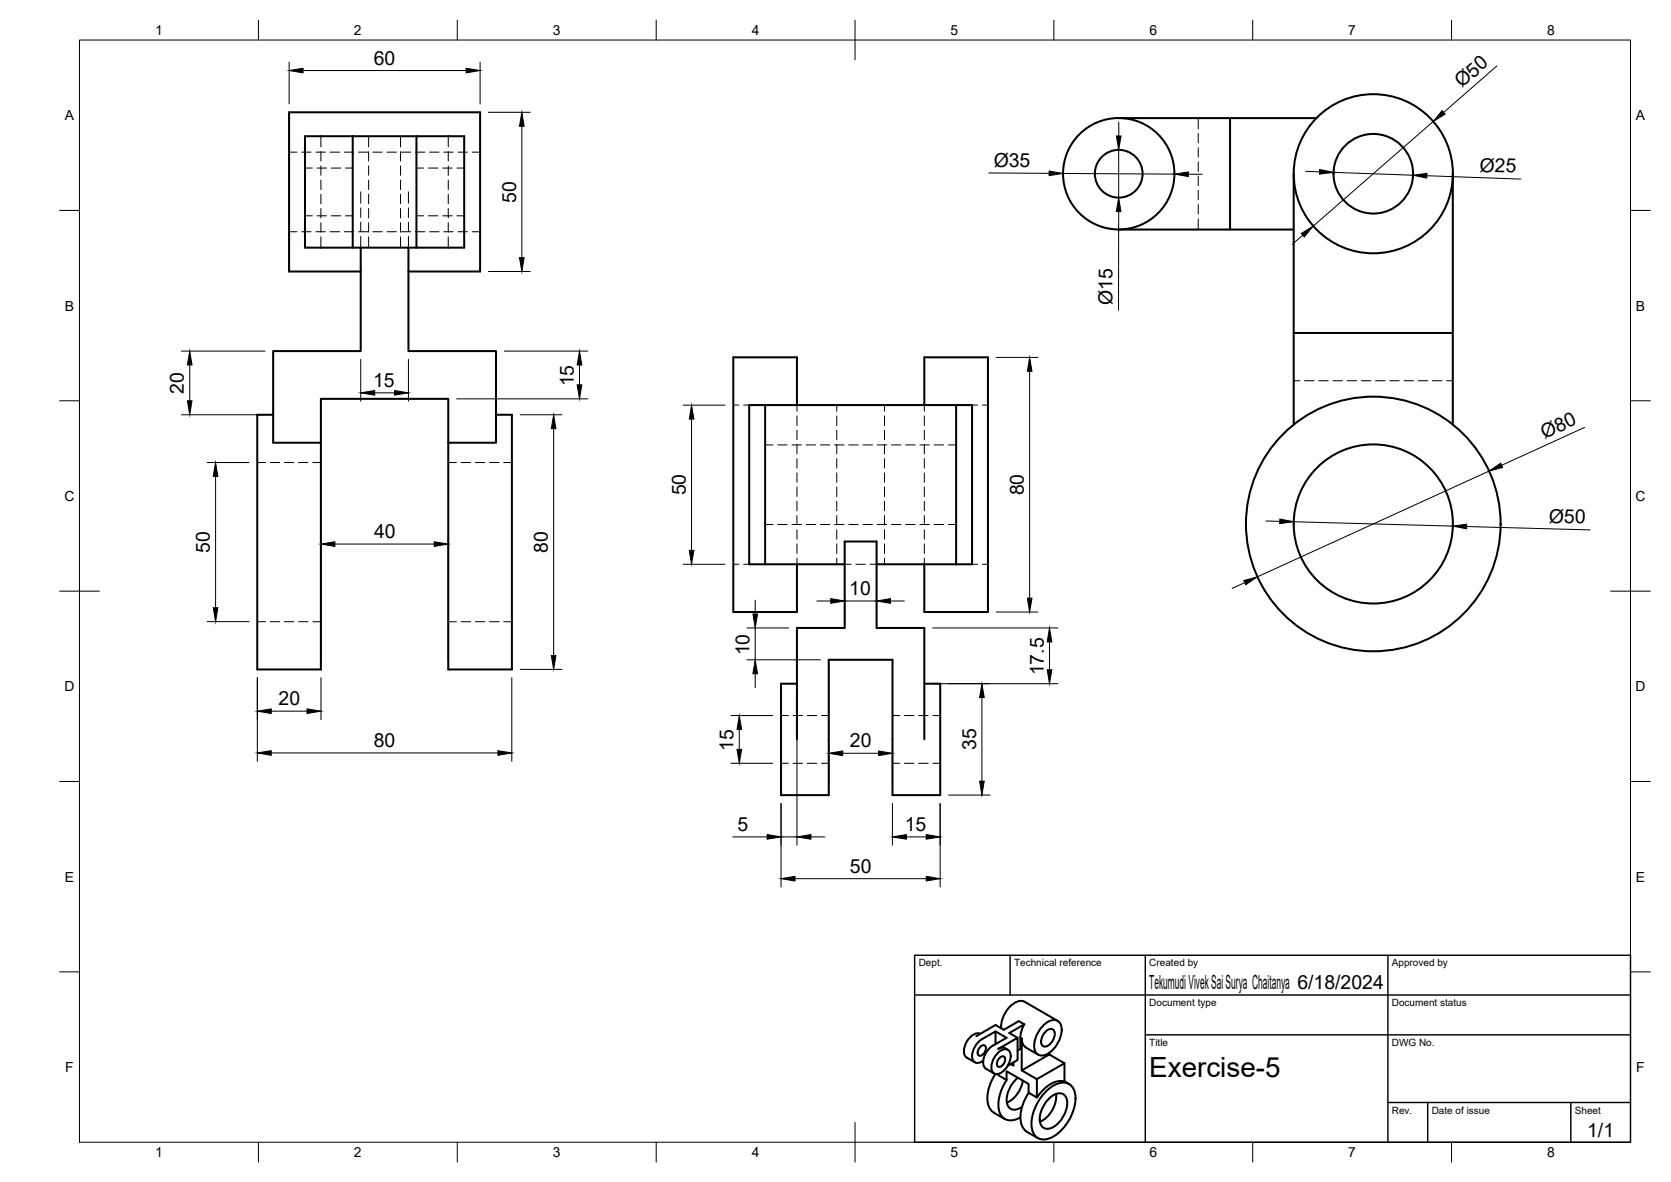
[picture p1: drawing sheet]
<svg xmlns="http://www.w3.org/2000/svg" width="420mm" height="297mm" viewBox="0 0 420 297" stroke-linecap="round" stroke-linejoin="round" font-family="sans-serif">
<!-- layer: Visible -->
<g fill="none" stroke="#000" stroke-width=".51">
<path d="M88.7 34.2v28h-12v-28h28M104.7 34.2h12v28h-12zM281.3 29.7h28v28h-28M309.3 29.7h21.7M309.3 57.7h16M325.3 43.7v63M365.3 43.7v40M88.7 62.2h16M90.7 62.2v26h-22v23.1h12v56.9h-16v-64h4M90.7 68.2h-18v-40h48v40h-18M102.7 62.2v26h22v23.1h-12v-11.1h-32v11.1M325.3 83.7h40v23"/>
<path d="M124.7 104.2h4v64h-16v-56.9M192.4 101.8v40M200.4 101.8v-12h-16v64h16v-12M232.4 101.8v-12h16v64h-16v-12M240.4 101.8v40M212.4 141.8h-24v-40h56v40h-24M200.4 171.8h-4v28h12v-34h16v34h12v-28h-4M200.4 185.8v-28h12v-21.7h8v21.7h12v28M246.5 259.8a2.66 2.66 0 0 0-3 1.4 4.1 4.1 0 0 0-.8 4.3l2.4 1.5M250.3 259.2l2.8 1.6-3.5 2M257.6 257.4l-.9 2.3-.1 3.9-.7 .4M257.6 257.4l-1.4-.8-3.8 2.2-2.1-1.2-4.8 2.8"/>
<path d="M257.6 257.4l-3.8 2.2 2.1 1.2M262.3 257.7a3.3 3.3 0 0 1 3.6-1.2 3.3 3.3 0 0 1 .8 3.8 6.8 6.8 0 0 1-4.6 5 2.05 2.05 0 0 1-2.1-2.5l.5-2.3 .8-1.5zM263 259.1a1.22 1.22 0 0 1 1.7-.4 1.22 1.22 0 0 1 .5 1.7l-.2 .5a2.59 2.59 0 0 1-2.7 2 2.16 2.16 0 0 1 0-2.8zM265.9 256.5l-8.3-4.8a3.9 3.9 0 0 0-4.4 2.1l-.8 1.3-.5 1.4-.2 1.9M246.5 263a.77 .77 0 0 1 1.3 0 1.9 1.9 0 0 1-1.6 2.3 1.27 1.27 0 0 1 0-1.9zM249.6 262.8a4.9 4.9 0 0 0-2.2 5.1l.5 .7 2.1 1.2M250.3 269.9a9.4 9.4 0 0 0-1.5 8.5l.6 .9 3.2 1.9M250.3 262.4v-3.2l-3.4 2a4.9 4.9 0 0 0-2.2 5.3 1.65 1.65 0 0 0 2.5 .1M250.6 264.9a2.24 2.24 0 0 1 3-1 3.9 3.9 0 0 1-.8 4.8 2.24 2.24 0 0 1-3 .9 3.9 3.9 0 0 1 .8-4.7zM251.4 265.8a.77 .77 0 0 1 1.3 0 1.9 1.9 0 0 1-1.6 2.3 1.27 1.27 0 0 1 0-1.9zM252.7 263.4l.7 .4M252.7 263.4l-.9-.1-.8 .3 4.9-2.8v5.6l-2.5 1.4"/>
<path d="M253.1 271.4a10.1 10.1 0 0 0-1.8 8.1 3 3 0 0 0 4.5 1.7l.8-.4M254.8 267v.8l-.7-.4M255.9 270.8a7 7 0 0 0-2.6 6.9 1.96 1.96 0 0 0 3 .8l.7-.4M257.2 271.6a7.5 7.5 0 0 1-4 5.5M257.9 263.2l3.1 1.8M257.9 263.2a2.41 2.41 0 0 1-1-2.2v8l3.8 2.2v4.6l-2.1-1.2v-2.2l-5.5-3.2v2.2l-2.1-1.2v-.3M258.7 274.6a9.5 9.5 0 0 0-1.6 8.6l.7 .9 3.1 1.9M260.7 271.2l7-4v4.6a5.8 5.8 0 0 0-5.7 2.4l-1.3 1.6M263.3 274a5.1 5.1 0 0 1 5.5-1.6 4.4 4.4 0 0 1 1.6 4.6 12.1 12.1 0 0 1-6.4 9 3.1 3.1 0 0 1-4.6-2.6 11.9 11.9 0 0 1 3.9-9.4zM263.7 276.2a3.3 3.3 0 0 1 3.6-1.2 3.3 3.3 0 0 1 .8 3.7 6.8 6.8 0 0 1-4.6 5 2.05 2.05 0 0 1-2.1-2.5l.5-2.3 .8-1.5zM263.8 264.6v.4l3.9 2.2M263.8 265l-6.9 4"/>
<path d="M265.5 274.9a7.3 7.3 0 0 1-4 7M267.7 271.7l1.1 .7"/>
<circle cx="281.3" cy="43.7" r="14"/>
<circle cx="281.3" cy="43.7" r="6"/>
<circle cx="345.3" cy="43.7" r="10"/>
<circle cx="345.3" cy="43.7" r="20"/>
<circle cx="345.3" cy="131.7" r="20"/>
<circle cx="345.3" cy="131.7" r="32"/>
</g>
<!-- layer: Hidden -->
<g fill="none" stroke="#000" stroke-width=".25">
<path d="M72.7 38.2h2M75.9 38.2h2.3M79.4 38.2h2.4M80.7 38.1v2.4M80.7 34.2v2.7M83 38.2h2.4M86.6 38.2h2.4M90.1 38.2h2.4M92.7 34.2v2.7M92.7 38.1v2.4M93.7 38.2h2.4M97.3 38.2h2.4"/>
<path d="M100.7 34.2v2.7M100.7 38.1v2.4M100.9 38.2h2.4M104.4 38.2h2.4M108 38.2h2.4M111.6 38.2h2.4M112.7 34.2v2.7M112.7 38.1v2.4M115.2 38.2h2.3M118.7 38.2h2M301.3 29.7v2.7M301.3 33.6v2.3"/>
<path d="M301.3 37.1v2.4M72.7 58.2h2M75.9 58.2h2.3M76.7 42.2h1.8M76.7 54.2h1.8M79.4 58.2h2.4M79.7 42.2h2.4M79.7 54.2h2.4M80.7 59.5v2.7M80.7 56v2.3M80.7 52.4v2.4M80.7 48.8v2.4"/>
<path d="M80.7 45.2v2.4M80.7 41.7v2.4M83 58.2h2.4M83.3 42.2h2.4M83.3 54.2h2.4M86.6 58.2h2.4M86.9 42.2h1.8M86.9 54.2h1.8M90.1 58.2h2.4M90.7 48.2v2.9M90.7 52.2v2.4M90.7 55.8v2.4"/>
<path d="M90.7 59.4v2.8M92.7 41.7v2.4M92.7 45.2v2.4M92.7 48.8v2.4M92.7 52.4v2.4M92.7 56v2.3M92.7 59.5v2.7M93.7 58.2h2.4M97.3 58.2h2.4M100.7 41.7v2.4M100.7 45.2v2.4M100.7 48.8v2.4"/>
<path d="M100.7 52.4v2.4M100.7 56v2.3M100.7 59.5v2.7M100.9 58.2h2.4M102.7 48.2v2.9M102.7 52.2v2.4M102.7 55.8v2.4M102.7 59.4v2.8M104.4 58.2h2.4M104.7 42.2h1.8M104.7 54.2h1.8M107.7 42.2h2.4"/>
<path d="M107.7 54.2h2.4M108 58.2h2.4M111.3 42.2h2.4M111.3 54.2h2.4M111.6 58.2h2.4M112.7 41.7v2.4M112.7 45.2v2.4M112.7 48.8v2.4M112.7 52.4v2.4M112.7 56v2.3M112.7 59.5v2.7M114.9 42.2h1.8"/>
<path d="M114.9 54.2h1.8M115.2 58.2h2.3M118.7 58.2h2M301.3 40.7v2.4M301.3 44.3v2.4M301.3 47.8v2.4M301.3 51.4v2.4M301.3 55v2.7M325.3 95.7h1.5M328 95.7h2.4M331.6 95.7h2.4M335.2 95.7h2.3"/>
<path d="M338.7 95.7h2.4M342.3 95.7h2.4M345.9 95.7h2.4M349.5 95.7h2.3M353 95.7h2.4M356.6 95.7h2.4M360.2 95.7h2.4M363.7 95.7h1.6M64.7 116.2h2M67.9 116.2h2.4M71.5 116.2h2.4M75.1 116.2h2.3"/>
<path d="M78.7 116.2h2M112.7 116.2h2M116 116.2h2.3M119.5 116.2h2.4M123.1 116.2h2.4M126.7 116.2h2M184.4 101.8h1.4M187 101.8h1.4M192.4 111.8h2M195.6 111.8h2.3M199.1 111.8h2.4M200.4 101.8v1.5"/>
<path d="M200.4 104.5v2.4M200.4 108.1v2.4M200.4 111.7v2.4M200.4 115.3v2.3M200.4 118.8v2.4M202.7 111.8h2.4M206.3 111.8h2.4M209.8 111.8h2.4M210.4 118.8v2.4M210.4 115.3v2.3M210.4 111.7v2.4M210.4 108.1v2.4"/>
<path d="M210.4 104.5v2.4M210.4 101.8v1.5M213.4 111.8h2.4M217 111.8h2.4M220.6 111.8h2.3M222.4 101.8v1.5M222.4 104.5v2.4M222.4 108.1v2.4M222.4 111.7v2.4M222.4 115.3v2.3M222.4 118.8v2.4M224.1 111.8h2.4"/>
<path d="M227.7 111.8h2.4M231.3 111.8h2.4M232.4 101.8v1.5M232.4 104.5v2.4M232.4 108.1v2.4M232.4 111.7v2.4M232.4 115.3v2.3M232.4 118.8v2.4M234.9 111.8h2.3M238.4 111.8h2M244.4 101.8h1.4M247 101.8h1.4"/>
<path d="M192.4 131.8h2M195.6 131.8h2.3M199.1 131.8h2.4M200.4 122.4v2.4M200.4 126v2.4M200.4 129.5v2.4M200.4 133.1v2.4M200.4 136.7v2.4M202.7 131.8h2.4M206.3 131.8h2.4M209.8 131.8h2.4M210.4 136.7v2.4"/>
<path d="M210.4 133.1v2.4M210.4 129.5v2.4M210.4 126v2.4M210.4 122.4v2.4M213.4 131.8h2.4M217 131.8h2.4M220.6 131.8h2.3M222.4 122.4v2.4M222.4 126v2.4M222.4 129.5v2.4M222.4 133.1v2.4M222.4 136.7v2.4"/>
<path d="M224.1 131.8h2.4M227.7 131.8h2.4M231.3 131.8h2.4M232.4 122.4v2.4M232.4 126v2.4M232.4 129.5v2.4M232.4 133.1v2.4M232.4 136.7v2.4M234.9 131.8h2.3M238.4 131.8h2M64.7 156.2h2M67.9 156.2h2.4"/>
<path d="M71.5 156.2h2.4M75.1 156.2h2.3M78.7 156.2h2M112.7 156.2h2M116 156.2h2.3M119.5 156.2h2.4M123.1 156.2h2.4M126.7 156.2h2M184.4 141.8h1.4M187 141.8h1.4M200.4 140.3v1.5M210.4 140.3v1.5"/>
<path d="M212.4 141.8h1.6M215.2 141.8h2.4M218.8 141.8h1.6M222.4 140.3v1.5M232.4 140.3v1.5M244.4 141.8h1.4M247 141.8h1.4M196.4 179.8h1.8M199.4 179.8h2.4M203 179.8h2.4M206.6 179.8h1.8M224.4 179.8h1.8"/>
<path d="M227.4 179.8h2.4M231 179.8h2.4M234.6 179.8h1.8M196.4 191.8h1.8M199.4 191.8h2.4M203 191.8h2.4M206.6 191.8h1.8M224.4 191.8h1.8M227.4 191.8h2.4M231 191.8h2.4M234.6 191.8h1.8"/>
</g>
<!-- layer: BORDER -->
<g fill="none" stroke="#000" stroke-width=".25">
<path d="M20 10.1h390v276.9h-390zM65 5.1v5M115 5.1v5M165 5.1v5M215 5.1v10M265 5.1v5M315 5.1v5M365 5.1v5M15 52.9h5M410 52.9h5M15 100.7h5M410 100.7h5"/>
<path d="M15 148.6h10M405 148.6h10M15 196.4h5M410 196.4h5M15 244.2h5M410 244.2h5M65 287v5M115 287v5M165 287v5M215 282.1v9.9M265 287v5M315 287v5"/>
<path d="M365 287v5"/>
</g>
<!-- layer: TITLEBLOCK -->
<path d="M230 240.1h180v46.9h-180zM230 250h180M254 240.1v9.9M288 240.1v46.9M349 240.1v46.9M288 260.1h122M349 277.1h61M359 277.1v9.9M395 277.1v9.9" fill="none" stroke="#000" stroke-width=".36"/>
<!-- layer: FD_Dimensions -->
<g fill="none" stroke="#000" stroke-width=".25">
<path d="M72.7 15.6v10.5M76.2 17.7h41M120.7 15.6v10.5M376.4 16.6l-13.4 11.6M122.8 28.2h10.5M131.2 31.7v33M281.3 37.7v12M281.3 30.7v3.5M360.4 30.5l-30.2 26.3M248.6 43.5l15.2 .1M267.3 43.6l28 .2M281.3 53.2l-.1 24.8"/>
<path d="M298.8 43.8h3.5M327.6 59.1l-2.7 2.3M328.3 43.1l3.5 .1M335.3 43.3l20 .7M358.8 44.2l23.6 .8M122.8 68.2h10.5M45.6 88.2h21M47.7 91.7v9M90.7 90.3v10.5M94.2 98.7h5M102.7 90.3v10.5M126.8 88.2h21"/>
<path d="M145.7 91.7v5M250.5 89.8h10.5M258.9 93.3v57M45.6 104.2h21M52.1 116.2h10.5M54.2 119.7v33M114.8 100.2h33M130.8 104.2h10.5M139.2 107.7v57M171.8 101.8h10.5M173.9 105.3v33M374.4 118.4l-58.2 26.6"/>
<path d="M398.4 107.4l-20.8 9.5M80.7 134.6v31.5M84.2 136.7h25M112.7 134.6v31.5M318.3 130.9l3.5 .1M325.3 131.1l40 1.1M368.8 132.3l31 .9M52.1 156.2h10.5M171.8 141.8h10.5M187.8 157.8h10.5M189.9 150.8v3.5M189.9 157.8v8"/>
<path d="M205.4 151h3.5M212.4 148.9v6.8M212.4 151h8M220.4 148.9v6.8M223.9 151h3.5M234.5 157.8h31.5M250.5 153.8h10.5M313 146.4l-3.2 1.5M64.7 170.3v21M68.2 178.7h9M80.7 170.3v10.5M128.7 170.3v21"/>
<path d="M130.8 168.2h10.5M183.8 179.8h10.5M187.8 165.8h18.5M189.9 169.3v3.5M200.4 173.9v38.5M234.5 171.8h31.5M246.9 175.3v21M263.9 161.3v7M68.2 189.2h57M183.8 191.8h10.5M185.9 183.3v5M208.4 187.2v10.5"/>
<path d="M211.9 189.3h9M224.4 187.2v10.5M238.5 199.8h10.5M184.3 210.3h8.6M196.4 201.9v21M196.4 210.3h4M203.9 210.3h3.5M224.4 201.9v10.5M227.9 210.3h5M236.4 201.9v21M199.9 220.8h33"/>
</g>
<g fill="#000" stroke="#000" stroke-width=".25">
<path d="M72.7 17.7l3.5-.5v1.1zM117.2 17.2l3.5 .5-3.5 .6zM131.2 28.2l.6 3.5h-1.2zM280.7 34.2h1.2l-.6 3.5zM362.6 27.8l.8 .9-3 1.8zM263.8 43l3.5 .6-3.5 .5zM281.3 49.7l.6 3.5h-1.2zM295.3 43.8l3.5-.6v1.2zM327.2 58.7l3-1.9-2.2 2.7zM331.8 42.6l3.5 .7-3.5 .5zM355.3 44l3.5-.4v1.2zM130.6 64.7h1.2l-.6 3.5z"/>
<path d="M47.7 88.2l.6 3.5h-1.2zM90.7 98.7l3.5-.6v1.2zM99.2 98.1l3.5 .6-3.5 .6zM145.7 88.2l.6 3.5h-1.2zM145.1 96.7h1.2l-.6 3.5zM258.9 89.8l.6 3.5h-1.2zM47.1 100.7h1.2l-.6 3.5zM54.2 116.2l.6 3.5h-1.2zM139.2 104.2l.6 3.5h-1.2zM173.9 101.8l.6 3.5h-1.2zM374.4 118.4l2.9-2 .5 1.1zM80.7 136.7l3.5-.5v1.1z"/>
<path d="M109.2 136.2l3.5 .5-3.5 .6zM173.3 138.3h1.2l-.6 3.5zM321.8 130.4l3.5 .7-3.5 .5zM365.3 132.2l3.5-.5v1.2zM53.6 152.7h1.2l-.6 3.5zM189.3 154.3h1.2l-.6 3.5zM208.9 150.4l3.5 .6-3.5 .6zM220.4 151l3.5-.6v1.2zM258.3 150.3h1.2l-.6 3.5zM312.7 145.9l3.5-.9-3 1.9zM64.7 178.7l3.5-.6v1.2zM77.2 178.1l3.5 .6-3.5 .6z"/>
<path d="M138.6 164.7h1.2l-.6 3.5zM189.9 165.8l.6 3.5h-1.2zM246.9 171.8l.6 3.5h-1.2zM263.9 157.8l.6 3.5h-1.2zM263.3 168.3h1.2l-.6 3.5zM64.7 189.2l3.5-.6v1.2zM125.2 188.6l3.5 .6-3.5 .6zM185.9 179.8l.6 3.5h-1.2zM185.3 188.3h1.2l-.6 3.5zM208.4 189.3l3.5-.6v1.2zM220.9 188.7l3.5 .6-3.5 .6zM246.3 196.3h1.2l-.6 3.5z"/>
<path d="M192.9 209.7l3.5 .6-3.5 .6zM200.4 210.3l3.5-.6v1.2zM224.4 210.3l3.5-.6v1.2zM232.9 209.7l3.5 .6-3.5 .6zM196.4 220.8l3.5-.6v1.2zM232.9 220.2l3.5 .6-3.5 .6z"/>
</g>
<text font-size="7" x="289" y="270.6">Exercise-5</text>
<g font-size="4.9">
<text x="94" y="16.3">60</text>
<text x="367.5" y="22.2" transform="rotate(-41 367.5 22.2)">Ø50</text>
<text x="249.9" y="41.9">Ø35</text>
<text x="372" y="43.1" transform="rotate(2 372 43.1)">Ø25</text>
<text x="129.8" y="50.9" transform="rotate(-90 129.8 50.9)">50</text>
<text x="279.7" y="76.8" transform="rotate(-90 279.7 76.8)">Ø15</text>
<text x="46.2" y="98.9" transform="rotate(-90 46.2 98.9)">20</text>
<text x="93.8" y="97.3">15</text>
<text x="144.3" y="97.1" transform="rotate(-90 144.3 97.1)">15</text>
<text x="388.3" y="110.3" transform="rotate(-25 388.3 110.3)">Ø80</text>
<text x="172.4" y="124.5" transform="rotate(-90 172.4 124.5)">50</text>
<text x="257.4" y="124.5" transform="rotate(-90 257.4 124.5)">80</text>
<text x="389.4" y="131.3" transform="rotate(2 389.4 131.3)">Ø50</text>
<text x="94.1" y="135.3">40</text>
<text x="52.7" y="138.9" transform="rotate(-90 52.7 138.9)">50</text>
<text x="137.8" y="138.9" transform="rotate(-90 137.8 138.9)">80</text>
<text x="213.5" y="149.6">10</text>
<text x="188.4" y="164.7" transform="rotate(-90 188.4 164.7)">10</text>
<text x="262.4" y="169.7" transform="rotate(-90 262.4 169.7)">17.5</text>
<text x="70" y="177.3">20</text>
<text x="94" y="187.8">80</text>
<text x="184.4" y="188.7" transform="rotate(-90 184.4 188.7)">15</text>
<text x="213.7" y="187.8">20</text>
<text x="245.4" y="188.5" transform="rotate(-90 245.4 188.5)">35</text>
<text x="185.5" y="208.9">5</text>
<text x="227.5" y="208.9">15</text>
<text x="213.7" y="219.4">50</text>
<text x="289" y="248.5">Tekumudi Vivek Sai Surya Chaitanya 6/18/2024</text>
<text x="399.1" y="285.7">1/1</text>
</g>
<g font-size="3.5">
<text x="39" y="8.8">1</text>
<text x="89" y="8.8">2</text>
<text x="139" y="8.8">3</text>
<text x="189" y="8.8">4</text>
<text x="239" y="8.8">5</text>
<text x="289" y="8.8">6</text>
<text x="339" y="8.8">7</text>
<text x="389" y="8.8">8</text>
<text x="16.3" y="30.2">A</text>
<text x="411.3" y="30.2">A</text>
<text x="16.3" y="78">B</text>
<text x="411.3" y="78">B</text>
<text x="16.2" y="125.9">C</text>
<text x="411.2" y="125.9">C</text>
<text x="16.2" y="173.7">D</text>
<text x="411.2" y="173.7">D</text>
<text x="16.3" y="221.6">E</text>
<text x="411.3" y="221.6">E</text>
<text x="16.4" y="269.4">F</text>
<text x="411.4" y="269.4">F</text>
<text x="39" y="290.8">1</text>
<text x="89" y="290.8">2</text>
<text x="139" y="290.8">3</text>
<text x="189" y="290.8">4</text>
<text x="239" y="290.8">5</text>
<text x="289" y="290.8">6</text>
<text x="339" y="290.8">7</text>
<text x="389" y="290.8">8</text>
</g>
<g font-size="2.5">
<text x="231" y="242.9">Dept.</text>
<text x="255" y="242.9">Technical reference</text>
<text x="289" y="242.9">Created by</text>
<text x="350" y="242.9">Approved by</text>
<text x="289" y="252.8">Document type</text>
<text x="350" y="252.8">Document status</text>
<text x="289" y="262.9">Title</text>
<text x="350" y="262.9">DWG No.</text>
<text x="350" y="279.9">Rev.</text>
<text x="360" y="279.9">Date of issue</text>
<text x="396" y="279.9">Sheet</text>
</g>
</svg>
